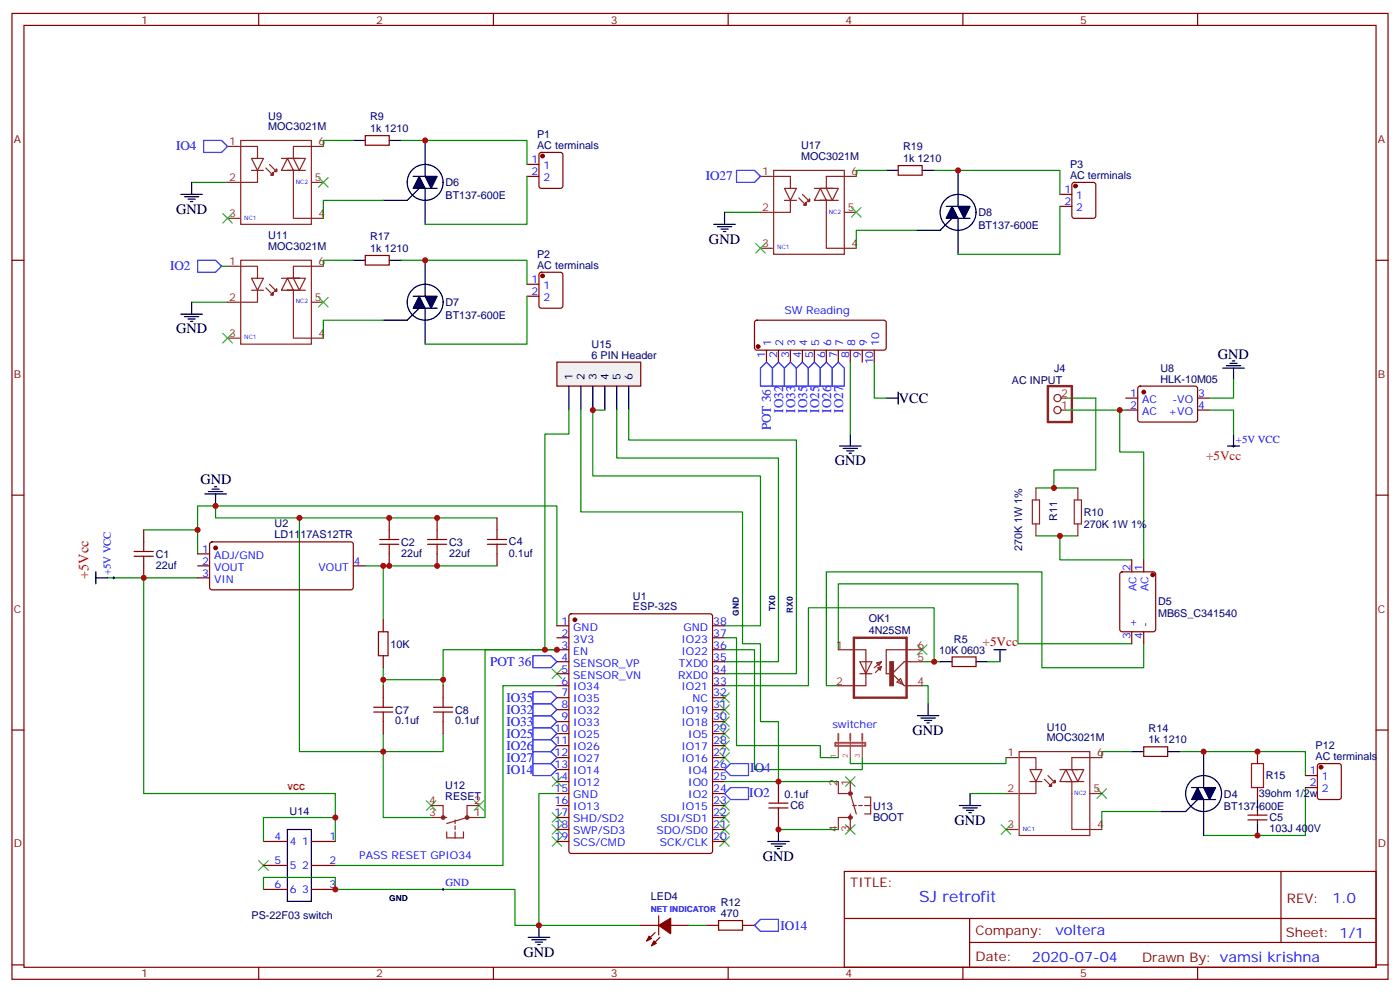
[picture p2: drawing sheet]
<svg xmlns="http://www.w3.org/2000/svg" width="412mm" height="292mm" viewBox="0 0 412 292" stroke-linecap="round" stroke-linejoin="round" font-family="sans-serif">
<g fill="none" stroke="#870000" stroke-width=".35">
<path d="M3.5 4h405.4v284.3h-405.4zM7.1 7.5h398.2v277.3h-398.2zM76.2 4v3.5M145.3 4v3.5M214.5 4v3.5M283.6 4v3.5M352.8 4v3.5M3.5 76.6h3.6M405.3 76.6h3.6M3.5 145.8h3.6M405.3 145.8h3.6M330.1 168.6l.5-.3h9.1l.7 .5v16.5l-.4 .6-9.4 .1-.7-.5-.1-16.4z"/>
<path d="M333.4 164.8v3.5M336.9 164.8v3.5M280.5 193.4h7v2.8h-7zM333.4 186v3.5M336.9 186v3.5M3.5 214.9h3.6M336.9 219.9h7.1v2.8h-7.1zM405.3 214.9h3.6M367.6 240h5.6M370.4 221.3v3.5M370.4 231.8v3.6M370.4 238.9v1.1"/>
<path d="M384.5 228.3h3.6M384.5 231.8h3.6M388.3 225l.5-.2h5.6l.7 .4v9.5l-.5 .6-5.8 .1-.7-.5v-9.4zM248.7 256.5h156.6v28.3h-156.6zM367.6 241.4h5.6M370.4 241.4v1M377.3 256.6v20.8M248.7 270.4h156.5M285.6 277.4h119.6M285.6 270.4v14.1M3.5 284.1h3.6M76.2 284.8v3.5"/>
<path d="M145.3 284.8v3.5M214.5 284.8v3.5M283.6 284.8v3.5M352.8 284.8v3.5M405.3 284.1h3.6"/>
</g>
<g fill="none" stroke="#3c3" stroke-width=".35">
<path d="M162.6 196.9l2.9 2.8M165.5 196.9l-2.9 2.8M270.2 189.9l2.8 2.8M273 189.9l-2.8 2.8M212 204l2.8 2.8M212 207.5l2.8 2.8M212 211l2.8 2.9M212 214.6l2.8 2.8M212 218.1l2.8 2.8M214.8 204l-2.8 2.8M214.8 207.5l-2.8 2.8M214.8 211l-2.8 2.9"/>
<path d="M214.8 214.6l-2.8 2.8M214.8 218.1l-2.8 2.8M125.6 235.7l2.8 2.8M128.4 235.7l-2.8 2.8M139.7 235.7l2.8 2.8M142.5 235.7l-2.8 2.8M162.6 239.3l2.9 2.8M162.6 228.7l2.9 2.8M165.5 239.3l-2.9 2.8M165.5 228.7l-2.9 2.8M212 235.7l2.8 2.8M212 221.6l2.8 2.8"/>
<path d="M212 239.3l2.8 2.8M214.8 235.7l-2.8 2.8M214.8 221.6l-2.8 2.8M214.8 239.3l-2.8 2.8M249.1 228.7l2.8 2.8M251.9 228.7l-2.8 2.8M323.1 232.2l2.9 2.8M326 232.2l-2.9 2.8M76.2 253.4l2.8 2.8M79 253.4l-2.8 2.8M162.6 246.3l2.9 2.8M162.6 242.8l2.9 2.8"/>
<path d="M165.5 246.3l-2.9 2.8M165.5 242.8l-2.9 2.8M212 242.8l2.8 2.8M212 246.3l2.8 2.8M214.8 242.8l-2.8 2.8M214.8 246.3l-2.8 2.8M249.1 242.8l2.8 2.8M251.9 242.8l-2.8 2.8M294.9 242.8l2.8 2.8M297.7 242.8l-2.8 2.8"/>
</g>
<g fill="none" stroke="#000" stroke-width=".35">
<path d="M276.9 194.8h3.6M287.5 194.8h3.5M292.8 191.3h3.5M294.6 191.3v3.5M270.2 210.7h6.4M271.3 211.4h4.2M272.3 212.1h2.2M273 212.8h.8M273.4 207.2v3.5M333.4 221.3h3.5M344 221.3h3.5M352.8 235.4l-3.6 3.5h-7"/>
<path d="M354.5 221.3v10.5h-3.5M358.1 235.4h-3.6v10.6M370.4 235.4v3.5M370.4 242.4v3.6"/>
<circle cx="354.5" cy="233.6" r="5.3"/>
</g>
<g fill="none" stroke="#008700" stroke-width=".35">
<path d="M314 117.2h8.8v21.2h-12.4v5.3M329.8 120.7v12.4h7.1v31.7M58.2 156v7.1M305.2 143.7h12.3M305.2 157.8h12.3M312.2 157.8v7h21.2M271.6 194.8h5.3M275.2 194.8v-15.9h-37.1v23h-24.7M333.4 189.5h-33.5v-17.6h-53v19.4M336.9 189.5v7.1h-30v-28.3h-63.5v33.6h3.5M271.6 201.9h1.8v5.3M333.4 221.3h-8.8v1.7"/>
<path d="M342.2 238.9h-17.6v5.3M347.5 221.3h37v7M384.5 231.8v14.2h-30"/>
</g>
<g fill="none" stroke="#8c2424" stroke-width=".35">
<path d="M304.1 147.2h2.1v7h-2.1zM305.2 143.7v3.5M305.2 154.2v3.6M316.4 147.2h2.2v7h-2.2zM317.5 143.7v3.5M317.5 154.2v3.6M246.9 191.3h8.2v10.6h-8.2M253.3 198.3h3.5M253.3 194.8h3.5l-1.7 3.5zM258.2 195.2l1.4-.4-.7 1.1zM258.6 196.6l1-.4-.3 1.1zM259.6 196.2l-1.7 1.8"/>
<path d="M259.6 194.8l-2.1 1.8M265.3 199.7l.7 1.8-1.8-.7zM271.6 191.3h-10.5v7h1.4M271.6 194.8h-5.3l-3.5 3.5 3.5 3.6h5.3M296.3 223h3.6M296.3 233.6h3.6M300.2 221.3h20.8v24.7h-20.8zM300.2 223h5v3.6h-1.8l1.8 3.5 1.7-3.5h-1.7M303.4 230.1h3.5M305.2 230.1v3.5h-5M307.6 229.4l2.1 2.1v-.7v.7h-.7l.7-.7M308.7 228.3l2.1 2.1v-.7v.7h-.7l.7-.7"/>
<path d="M314 226.6h3.5h-1.8l1.8 3.5 1.8-3.5h-1.8M314 230.1h-1.8l1.8-3.5 1.7 3.5h-1.7h3.5M319.3 230.1h-3.6v14.1h8.9M321 233.6h3.6M324.6 223h-8.9v3.6h-3.5M296.3 244.2h3.6"/>
</g>
<g fill="#870000" stroke="#870000" stroke-width=".35">
<circle cx="339.5" cy="169.2" r=".53"/>
<circle cx="389.1" cy="225.8" r=".53"/>
</g>
<path d="M251.5 187.7h15.6v17.7h-15.6z" fill="none" stroke="#8c2424" stroke-width=".71"/>
<path d="M262.1 194.8h1.1v7.1h-1.1z" fill="#8c2424" stroke="#8c2424" stroke-width=".35"/>
<path d="M354.5 231.8h3.6l-1.8 3.6zM352.8 231.8l1.7 3.6h-3.5z" fill="#000" stroke="#000" stroke-width=".35"/>
<path d="M368.7 224.8h3.5v7h-3.5z" fill="none" stroke="#a10000" stroke-width=".35"/>
<path d="M164 106.6h24.7v7.1h-24.7z" fill="#f0f0f0" stroke="#870000" stroke-width=".35"/>
<g fill="none" stroke="#000" stroke-width=".35">
<path d="M53.3 57.2h6.3M54.3 57.9h4.3M55.4 58.6h2.1M56.1 59.3h.7M56.4 53.7v3.5M104.1 41.3h3.5M114.7 41.3h3.5M123.5 55.5l-3.6 3.5h-7M125.2 41.3v10.6h-3.5M128.8 55.5h-3.6v10.5M261.1 50.2h3.5M271.6 50.2h3.6"/>
<path d="M282.2 50.2v10.5h-3.5M104.1 76.6h3.5M114.7 76.6h3.5M125.2 76.6v10.6h-3.5M210.3 66h6.3M211.3 66.7h4.2M212.4 67.5h2.1M213.1 68.2h.7M213.4 62.5v3.5M280.5 64.3l-3.6 3.5h-7M285.8 64.3h-3.6v10.6M53.3 92.5h6.3"/>
<path d="M54.3 93.2h4.3M55.4 93.9h2.1M56.1 94.6h.7M56.4 89v3.5M123.5 90.7l-3.6 3.6h-7M128.8 90.7h-3.6v10.6M167.6 113.7v7M171.1 113.7v7M174.6 113.7v7M178.2 113.7v7M181.7 113.7v7M185.2 113.7v7"/>
<path d="M261.1 117.2h3.5M264.6 115.4v3.6M360.2 108.4h6.3M361.2 107.7h4.3M362.3 107h2.1M363 106.3h.7M363.4 108.4v3.5M247.3 131.3h6.3M248.4 132h4.2M249.4 132.7h2.1M250.1 133.4h.7M250.5 127.8v3.5"/>
<path d="M361.6 131.3h3.5M363.4 127.8v3.5M60.3 145.4h6.4M61.4 144.7h4.2M62.4 144h2.2M63.1 143.3h.8M63.5 145.4v3.5M28.2 170.1h3.5M28.2 168.3v3.6M282.6 237.1h6.3M283.6 237.8h4.3M284.7 238.5h2.1"/>
<path d="M285.4 239.3h.7M285.8 233.6v3.5M84.7 244.2h7v21.2h-7zM226.1 247.7h6.4M227.2 248.4h4.2M228.2 249.1h2.2M229 249.8h.7M229.3 244.2v3.5M155.6 275.9h6.3M156.6 276.6h4.3M157.7 277.4h2.1M158.4 278.1h.7"/>
<path d="M158.7 272.4v3.5"/>
<circle cx="125.2" cy="53.7" r="5.3"/>
<circle cx="282.2" cy="62.5" r="5.3"/>
<circle cx="125.2" cy="89" r="5.3"/>
</g>
<g fill="none" stroke="#008700" stroke-width=".35">
<path d="M56.4 53.7h10.6M104.1 41.3h-8.9v1.8M112.9 59h-17.7v5.3M118.2 41.3h37v7.1M155.2 51.9v14.1h-30M261.1 50.2h-8.9v1.7M275.2 50.2h37v7M65.3 78.4h1.7M104.1 76.6h-8.9v1.8M118.2 76.6h37v7.1M213.4 62.5h10.6M269.9 67.8h-17.7v5.3"/>
<path d="M312.2 60.7v14.2h-30M56.4 89h10.6M112.9 94.3h-17.7v5.3M155.2 87.2v14.1h-30M250.5 106.6v21.2M257.5 106.6v10.6h3.6M363.4 111.9v5.3h-7.1M167.6 120.7v7.1h-7.1v63.5M171.1 120.7v30h47.6v38.8h5.3v22.9h5.3v17.7M178.2 120.7h-3.6v19.4h49.4v44.1h-10.6M181.7 120.7v14.1h47.6v60h-15.9M185.2 120.7v8.8h49.4v68.8h-21.2"/>
<path d="M314 120.7h17.6M356.3 120.7h7.1v7.1M42.3 156h15.9v-7.1h105.8v35.3M63.5 148.9v3.6h82.9M88.2 152.5v68.8h42.3v-5.3M31.7 170.1h26.5M42.3 170.1v63.5h56.5v14.1M107.6 166.6h38.8M112.9 166.6v15.9M112.9 196.6v5.3M213.4 187.7h3.6v31.8h24.7v3.5h5.2M213.4 191.3h8.8v35.3h31.8v-3.6"/>
<path d="M291 194.8h3.6M112.9 216v24.7h14.1M112.9 200.1h17.6M130.5 201.9v-10.6h33.5h-21.1v49.4h-1.8M164 201.9h-15.8v52.9h-49.4M164 233.6h-5.3v38.8M213.4 230.1h33.5M250.5 223v1.8h45.8v-1.8M285.8 233.6h10.5M98.8 240.7h-21.2v7M229.3 244.2h17.6M77.6 261.8v-3.5h21.2v3.5h52.9v10.6h37"/>
<path d="M202.8 272.4h5.3"/>
</g>
<g fill="none" stroke="#870000" stroke-width=".35">
<path d="M107.6 39.9h7.1v2.9h-7.1zM155.2 48.4h3.5M155.2 51.9h3.5M159 45.1l.5-.2h5.6l.7 .4v9.5l-.5 .6-5.8 .1-.7-.5-.1-9.4zM264.6 48.8h7v2.8h-7zM312.2 57.2h3.5M316 53.9l.4-.2h5.7l.6 .4 .1 9.5-.5 .6-5.9 .1-.6-.5-.1-9.4zM107.6 75.2h7.1v2.8h-7.1zM312.2 60.7h3.5M155.2 83.7h3.5M155.2 87.2h3.5M159 80.4l.5-.2h5.6l.7 .4v9.4l-.5 .7h-5.8l-.7-.4-.1-9.4z"/>
<path d="M222.5 94.5l.5-.2h37.6l.5 .7v7.4l-.3 .5-.5 .2h-37.3l-.5-.3-.3-.4v-7.4zM225.8 103.1v3.5M229.3 103.1v3.5M232.8 103.1v3.5M236.4 103.1v3.5M239.9 103.1v3.5M243.4 103.1v3.5M246.9 103.1v3.5M250.5 103.1v3.5M254 103.1v3.5M257.5 103.1v3.5M331.6 117.2h3.5"/>
<path d="M335.4 113.9l.4-.2h16.5l.5 .7-.1 9.4-.6 .4h-16.5l-.5-.7v-9.1zM352.8 117.2h3.5M331.6 120.7h3.5M352.8 120.7h3.5M42.3 156v6.3M62 159.7l.4-.2 41.2 .1 .5 .6-.1 13-.6 .4h-41.2l-.5-.7v-12.7zM111.8 158.8h5.7M114.7 152.5v6.3M125.9 158.8h5.7M128.8 152.5v6.3M143.6 158.8h5.6M146.4 152.5v6.3"/>
<path d="M39.5 163.8h5.7M39.5 162.3h5.7M42.3 163.8v6.3M58.2 163.1h3.5M58.2 166.6h3.5M58.2 170.1h3.5M104.1 166.6h3.5M111.8 160.2h5.7M114.7 160.2v6.4M125.9 160.2h5.7M128.8 160.2v6.4M143.6 160.2h5.6"/>
<path d="M146.4 160.2v6.4M111.5 186h2.8v7h-2.8zM112.9 182.5v3.5M112.9 193v3.6M164 184.2h3.6M164 187.7h3.6M164 191.3h3.6M164 194.8h3.6M164 198.3h3.6M167.8 180.9l.5-.2h40.9l.6 .4 .1 69.4-.5 .7h-41.1l-.7-.4v-69.4zM209.9 184.2h3.5M209.9 187.7h3.5"/>
<path d="M209.9 191.3h3.5M209.9 194.8h3.5M209.9 198.3h3.5M110.1 208.2h5.6M110.1 209.6h5.6M112.9 201.9v6.3M112.9 209.6v6.4M127.7 208.2h5.6M127.7 209.6h5.6M130.5 201.9v6.3M130.5 209.6v6.4M164 201.9h3.6"/>
<path d="M164 205.4h3.6M164 208.9h3.6M164 212.4h3.6M164 216h3.6M164 219.5h3.6M209.9 201.9h3.5M209.9 205.4h3.5M209.9 208.9h3.5M209.9 212.4h3.5M209.9 216h3.5M209.9 219.5h3.5M164 223h3.6"/>
<path d="M164 226.6h3.6M164 230.1h3.6M164 233.6h3.6M164 237.1h3.6M209.9 223h3.5M209.9 226.6h3.5M209.9 230.1h3.5M209.9 233.6h3.5M209.9 237.1h3.5M226.5 236.4h5.6M226.5 237.8h5.6M229.3 230.1v6.3"/>
<path d="M229.3 237.8v6.4M77.6 247.7h7.1M77.6 254.8h7.1M91.7 247.7h7.1M91.7 254.8h7.1M164 247.7h3.6M164 240.7h3.6M164 244.2h3.6M209.9 247.7h3.5M209.9 240.7h3.5M209.9 244.2h3.5M77.6 261.8h7.1"/>
<path d="M91.7 261.8h7.1M188.7 272.4h5.3M193 274.5l-2.5 2.5M194 269.6v5.6M194.4 275.9l-2.5 2.5M197.6 272.4h5.2M208.1 272.4h3.6M211.7 271h7v2.8h-7zM218.7 272.4h3.5"/>
</g>
<g fill="none" stroke="#8c2424" stroke-width=".35">
<path d="M67 43.1h3.6M67 53.7h3.6M70.9 41.3h20.8v24.7h-20.8zM70.9 43.1h4.9v3.5h-1.7l1.7 3.6 1.8-3.6h-1.8M74.1 50.2h3.5M75.8 50.2v3.5h-4.9M78.3 49.5l2.1 2.1v-.7v.7h-.7l.7-.7M79.4 48.4l2.1 2.1v-.7v.7h-.7l.7-.7M84.7 46.6h3.5h-1.8l1.8 3.6 1.8-3.6h-1.8M84.7 50.2h-1.8l1.8-3.6 1.7 3.6h-1.7h3.5M90 50.2h-3.6v14.1h8.8M91.7 53.7h3.5"/>
<path d="M95.2 43.1h-8.8v3.5h-3.5M224 51.9h3.5M227.9 50.2h20.8v24.7h-20.8zM227.9 51.9h4.9v3.6h-1.7l1.7 3.5 1.8-3.5h-1.8M231.1 59h3.5M232.8 59v3.5h-4.9M235.3 58.3l2.1 2.1v-.7v.7h-.7l.7-.7M236.4 57.2l2.1 2.1v-.7v.7h-.7l.7-.7M241.7 55.5h3.5h-1.8l1.8 3.5 1.7-3.5h-1.7M241.7 59h-1.8l1.8-3.5 1.7 3.5h-1.7h3.5M246.9 59h-3.5v14.1h8.8M252.2 51.9h-8.8v3.6h-3.5"/>
<path d="M67 64.3h3.6M67 78.4h3.6M70.9 76.6h20.8v24.7h-20.8zM70.9 78.4h4.9v3.5h-1.7l1.7 3.5 1.8-3.5h-1.8M95.2 78.4h-8.8v3.5h-3.5M224 73.1h3.5M224 62.5h3.5M248.7 62.5h3.5M67 99.6h3.6M67 89h3.6M74.1 85.4h3.5M75.8 85.4v3.6h-4.9"/>
<path d="M78.3 84.7l2.1 2.2v-.8v.8h-.7l.7-.8M79.4 83.7l2.1 2.1v-.7v.7h-.7l.7-.7M84.7 81.9h3.5h-1.8l1.8 3.5 1.8-3.5h-1.8M84.7 85.4h-1.8l1.8-3.5 1.7 3.5h-1.7h3.5M90 85.4h-3.6v14.2h8.8M91.7 89h3.5M312.6 117.2h1.4M312.6 120.7h1.4M127 237.1h3.5v3.6M141.1 237.1h-3.5v3.6M246.9 230.1v3.5h3.6M250.5 230.1v3.5"/>
<path d="M250.5 239.6v4.6M250.5 233.6l1.7 6M251.2 237.1h1M252.9 237.1h1.1M254.7 234.7h1.8v4.9h-1.8M254.7 237.1h1.8M127 240.7h4.6M131.6 244.9v1.8h4.9v-1.8M134.1 241.4v1M134.1 243.1v1.1M134.1 244.9v1.8M137.6 240.7h3.5"/>
<path d="M137.6 240.7l-6 1.7M250.5 240.7h-3.6v3.5"/>
<circle cx="311.5" cy="117.2" r="1.06"/>
<circle cx="311.5" cy="120.7" r="1.06"/>
</g>
<g fill="none" stroke="#8c2424" stroke-width=".71">
<path d="M308.7 113.7h7v10.5h-7z"/>
<circle cx="250.5" cy="233.6" r=".35"/>
<circle cx="130.5" cy="240.7" r=".35"/>
<circle cx="137.6" cy="240.7" r=".35"/>
<circle cx="250.5" cy="240.7" r=".35"/>
</g>
<g fill="#870000" stroke="#870000" stroke-width=".35">
<path d="M191.2 275.6l.7 .7-1.4 .7z"/>
<path d="M192.6 277l.7 .7-1.4 .7z"/>
<path d="M194 272.4l3.6-2.1v4.6z"/>
<circle cx="63.5" cy="161.3" r=".53"/>
<circle cx="169.3" cy="182.5" r=".53"/>
<circle cx="336.9" cy="115.4" r=".53"/>
<circle cx="159.8" cy="45.9" r=".53"/>
<circle cx="159.8" cy="81.2" r=".53"/>
<circle cx="316.8" cy="54.8" r=".53"/>
<circle cx="223.3" cy="102" r=".53"/>
</g>
<path d="M246.9 217.8v5.2M250.5 217.8v5.2M254 217.8v5.2" fill="none" stroke="#a64a4a" stroke-width=".35"/>
<path d="M246.1 218.7h8.8v.9h-8.8zM246.9 216v1.8M250.5 216v1.8M254 216v1.8" fill="none" stroke="#a64a4a" stroke-width=".56"/>
<path d="M125.2 51.9h3.6l-1.8 3.6zM123.5 51.9l1.7 3.6h-3.5zM282.2 60.7h3.6l-1.8 3.6zM280.5 60.7l1.7 3.6h-3.5zM125.2 87.2h3.6l-1.8 3.5zM123.5 87.2l1.7 3.5h-3.5z" fill="#000" stroke="#000" stroke-width=".35"/>
<path d="M93.8 52.3l2.9 2.8M96.7 52.3l-2.9 2.8M65.6 62.9l2.8 2.8M68.4 62.9l-2.8 2.8M222.6 71.7l2.8 2.8M225.4 71.7l-2.8 2.8M250.8 61.1l2.8 2.8M253.6 61.1l-2.8 2.8M65.6 98.1l2.8 2.9M68.4 98.1l-2.8 2.9M93.8 87.6l2.9 2.8M96.7 87.6l-2.9 2.8" fill="none" stroke="#3c3" stroke-width=".35"/>
<g fill="none" stroke="#00f" stroke-width=".35">
<path d="M60 41.3h5.3l1.7 1.8-1.7 1.8h-5.3zM217 50.2h5.2l1.8 1.7-1.8 1.8h-5.2zM58.2 76.6h5.3l1.8 1.8-1.8 1.8h-5.3zM225.8 106.6l1.7 1.8v5.3h-3.5v-5.3zM229.3 106.6l1.8 1.8v5.3h-3.6v-5.3zM232.8 106.6l1.8 1.8v5.3h-3.5v-5.3zM236.4 106.6l1.7 1.8v5.3h-3.5v-5.3zM239.9 106.6l1.8 1.8v5.3h-3.6v-5.3zM243.4 106.6l1.8 1.8v5.3h-3.5v-5.3zM246.9 106.6l1.8 1.8v5.3h-3.5v-5.3zM157 193h5.3l1.7 1.8-1.7 1.8h-5.3zM157 207.2h5.3l1.7 1.7-1.7 1.8h-5.3z"/>
<path d="M157 210.7h5.3l1.7 1.7-1.7 1.8h-5.3zM157 203.6h5.3l1.7 1.8-1.7 1.8h-5.3zM157 214.2h5.3l1.7 1.8-1.7 1.7h-5.3zM157 217.7h5.3l1.7 1.8-1.7 1.8h-5.3zM157 224.8h5.3l1.7 1.8-1.7 1.7h-5.3zM157 221.3h5.3l1.7 1.7-1.7 1.8h-5.3zM213.4 226.6l1.8-1.8h5.3v3.5h-5.3zM213.4 233.6l1.8-1.8h5.3v3.6h-5.3zM224 270.7h5.3v3.5h-5.3l-1.8-1.8z"/>
</g>
<path d="M363 131.3h.7M363.4 131v.7M33.2 170.1h.7M33.5 169.8v.7M130.2 261.8h.7M130.5 261.5v.7" fill="none" stroke="#000" stroke-width=".29"/>
<g fill="#c00">
<circle cx="275.2" cy="194.8" r=".88"/>
<circle cx="329.8" cy="120.7" r=".88"/>
<circle cx="310.4" cy="143.7" r=".88"/>
<circle cx="312.2" cy="157.8" r=".88"/>
<circle cx="370.4" cy="221.3" r=".88"/>
<circle cx="354.5" cy="221.3" r=".88"/>
<circle cx="370.4" cy="246" r=".88"/>
<circle cx="98.8" cy="240.7" r=".88"/>
<circle cx="58.2" cy="156" r=".88"/>
<circle cx="130.5" cy="200.1" r=".88"/>
<circle cx="112.9" cy="200.1" r=".88"/>
<circle cx="88.2" cy="152.5" r=".88"/>
<circle cx="63.5" cy="148.9" r=".88"/>
<circle cx="114.7" cy="152.5" r=".88"/>
<circle cx="128.8" cy="152.5" r=".88"/>
<circle cx="112.9" cy="221.3" r=".88"/>
<circle cx="164" cy="191.3" r=".88"/>
<circle cx="229.3" cy="230.1" r=".88"/>
<circle cx="160.5" cy="191.3" r=".88"/>
<circle cx="98.8" cy="261.8" r=".88"/>
<circle cx="125.2" cy="41.3" r=".88"/>
<circle cx="125.2" cy="76.6" r=".88"/>
<circle cx="282.2" cy="50.2" r=".88"/>
<circle cx="229.3" cy="244.2" r=".88"/>
<circle cx="158.8" cy="272.4" r=".88"/>
<circle cx="174.6" cy="120.7" r=".88"/>
<circle cx="42.3" cy="170.1" r=".88"/>
<circle cx="112.9" cy="166.6" r=".88"/>
<circle cx="128.8" cy="166.6" r=".88"/>
<circle cx="114.7" cy="166.6" r=".88"/>
</g>
<text font-size="4.6" fill="#00f" x="270.8" y="265.6">SJ retrofit</text>
<g font-size="4.2">
<text x="51.9" y="62.9">GND</text>
<text x="208.8" y="71.7">GND</text>
<text x="51.9" y="98.1">GND</text>
<text x="358.8" y="105.6">GND</text>
<text x="264.8" y="118.5">VCC</text>
<text x="245.9" y="136.9">GND</text>
<text x="59" y="142.6">GND</text>
<text x="268.8" y="216.3">GND</text>
<text x="281.2" y="242.8">GND</text>
<text x="224.7" y="253.4">GND</text>
<text x="154.2" y="281.6">GND</text>
</g>
<text font-size="4.2" fill="#f00" x="26.1" y="170.5" transform="rotate(-90 26.1 170.5)">+5Vcc</text>
<g font-size="4.2" fill="#00f">
<text x="392.5" y="265.8">1.0</text>
<text x="310.9" y="275.4">voltera</text>
<text x="304" y="283.2">2020-07-04</text>
</g>
<g font-size="3.9" fill="#00f">
<text x="51.9" y="44.3">IO4</text>
<text x="207.9" y="53.1">IO27</text>
<text x="50.1" y="79.5">IO2</text>
<text x="230.7" y="121.5" transform="rotate(-90 230.7 121.5)">IO32</text>
<text x="234.2" y="121.5" transform="rotate(-90 234.2 121.5)">IO33</text>
<text x="237.8" y="121.5" transform="rotate(-90 237.8 121.5)">IO35</text>
<text x="241.3" y="121.5" transform="rotate(-90 241.3 121.5)">IO25</text>
<text x="244.8" y="121.5" transform="rotate(-90 244.8 121.5)">IO26</text>
<text x="248.3" y="121.5" transform="rotate(-90 248.3 121.5)">IO27</text>
<text x="227" y="126.7" transform="rotate(-90 227 126.7)">POT 36</text>
<text x="144.4" y="196">POT 36</text>
<text x="149.2" y="206.8">IO35</text>
<text x="149.2" y="210.3">IO32</text>
<text x="149.2" y="213.8">IO33</text>
<text x="149.2" y="217.4">IO25</text>
<text x="149.2" y="220.9">IO26</text>
<text x="149.2" y="227.9">IO14</text>
<text x="149.2" y="224.4">IO27</text>
<text x="221" y="227.2">IO4</text>
<text x="220.7" y="234.5">IO2</text>
<text x="229.9" y="273.7">IO14</text>
</g>
<g font-size="3.9" fill="#f00">
<text x="355.3" y="135.3">+5Vcc</text>
<text x="289.5" y="190">+5Vcc</text>
</g>
<g font-size="3.9" fill="#800">
<text x="250.5" y="261.1">TITLE:</text>
<text x="379.1" y="265.8">REV:</text>
<text x="287.4" y="275.3">Company:</text>
<text x="378.7" y="275.9">Sheet: 1/1</text>
<text x="287.4" y="283">Date:</text>
<text x="336.4" y="283.1">Drawn By: vamsi krishna</text>
</g>
<g font-size="3.2" fill="#800">
<text x="41.6" y="6.9">1</text>
<text x="110.8" y="6.9">2</text>
<text x="179.9" y="6.9">3</text>
<text x="249.1" y="6.9">4</text>
<text x="318.2" y="6.9">5</text>
<text x="4.1" y="42.1">A</text>
<text x="405.9" y="42.1">A</text>
<text x="4.1" y="111.2">B</text>
<text x="405.9" y="111.2">B</text>
<text x="4.1" y="180.3">C</text>
<text x="405.9" y="180.3">C</text>
<text x="4.1" y="249.5">D</text>
<text x="405.9" y="249.5">D</text>
<text x="41.6" y="287.8">1</text>
<text x="110.8" y="287.8">2</text>
<text x="179.9" y="287.8">3</text>
<text x="249.1" y="287.8">4</text>
<text x="318.2" y="287.8">5</text>
</g>
<g font-size="3.2" fill="#000080">
<text x="79" y="35.2">U9</text>
<text x="109" y="35.4">R9</text>
<text x="79" y="38.4">MOC3021M</text>
<text x="109" y="38.9">1k 1210</text>
<text x="158.2" y="40.6">P1</text>
<text x="158.2" y="43.8">AC terminals</text>
<text x="236" y="47.2">MOC3021M</text>
<text x="236" y="44">U17</text>
<text x="266" y="47.7">1k 1210</text>
<text x="266" y="44.3">R19</text>
<text x="315.2" y="52.6">AC terminals</text>
<text x="315.2" y="49.4">P3</text>
<text x="131.2" y="58.5">BT137-600E</text>
<text x="131.2" y="54.9">D6</text>
<text x="288.2" y="63.7">D8</text>
<text x="79" y="70.5">U11</text>
<text x="109" y="70.7">R17</text>
<text x="288.2" y="67.4">BT137-600E</text>
<text x="79" y="73.6">MOC3021M</text>
<text x="109" y="74.2">1k 1210</text>
<text x="158.2" y="75.9">P2</text>
<text x="158.2" y="79.1">AC terminals</text>
<text x="131.2" y="93.8">BT137-600E</text>
<text x="131.2" y="90.2">D7</text>
<text x="174.3" y="105.6">6 PIN Header</text>
<text x="174.3" y="102.4">U15</text>
<text x="298.1" y="113.1">AC INPUT</text>
<text x="310.5" y="109.4">J4</text>
<text x="341.8" y="112.6">HLK-10M05</text>
<text x="341.8" y="109.4">U8</text>
<text x="80.9" y="155.2">U2</text>
<text x="311.4" y="153.4" transform="rotate(-90 311.4 153.4)">R11</text>
<text x="319.3" y="155.3">270K 1W 1%</text>
<text x="319.3" y="151.8">R10</text>
<text x="80.9" y="158.5">LD1117AS12TR</text>
<text x="118.2" y="160.8">C2</text>
<text x="132.3" y="160.8">C3</text>
<text x="149.9" y="160.6">C4</text>
<text x="45.9" y="167.5">22uf</text>
<text x="45.9" y="164.3">C1</text>
<text x="118.2" y="164">22uf</text>
<text x="132.3" y="164">22uf</text>
<text x="149.9" y="164.1">0.1uf</text>
<text x="301.1" y="162.2" transform="rotate(-90 301.1 162.2)">270K 1W 1%</text>
<text x="186.5" y="179.6">ESP-32S</text>
<text x="186.5" y="176.5">U1</text>
<text x="341.1" y="178.2">D5</text>
<text x="255.9" y="183.2">OK1</text>
<text x="341.1" y="181.8">MB6S_C341540</text>
<text x="115" y="190.7">10K</text>
<text x="255.9" y="186.5">4N25SM</text>
<text x="281" y="189.2">R5</text>
<text x="276.6" y="192.4">10K 0603</text>
<text x="116.4" y="213">0.1uf</text>
<text x="116.4" y="210.1">C7</text>
<text x="134.1" y="213.2">0.1uf</text>
<text x="134.1" y="210.1">C8</text>
<text x="308.3" y="215.1">U10</text>
<text x="338.3" y="215.4">R14</text>
<text x="308.3" y="218.3">MOC3021M</text>
<text x="338.3" y="218.8">1k 1210</text>
<text x="387.5" y="220.5">P12</text>
<text x="387.5" y="223.7">AC terminals</text>
<text x="131.2" y="232.2">U12</text>
<text x="372.9" y="229.4">R15</text>
<text x="85.3" y="239.9">U14</text>
<text x="131.2" y="235.4">RESET</text>
<text x="231.1" y="234.9">0.1uf</text>
<text x="232.8" y="238.3">C6</text>
<text x="257.2" y="238.4">U13</text>
<text x="360.5" y="238.5">BT137-600E</text>
<text x="360.5" y="234.8">D4</text>
<text x="370.8" y="234.7">39ohm 1/2w</text>
<text x="257.2" y="241.5">BOOT</text>
<text x="373.9" y="245.1">103J 400V</text>
<text x="373.9" y="241.8">C5</text>
<text x="191.7" y="265">LED4</text>
<text x="212.3" y="269.9">470</text>
<text x="212.3" y="266.7">R12</text>
<text x="74.1" y="270.4">PS-22F03 switch</text>
</g>
<g font-size="3.2" fill="#8d2323">
<text x="67.5" y="42.8">1</text>
<text x="93.8" y="42.8">6</text>
<text x="67.5" y="53.3">2</text>
<text x="92.8" y="53.3">5</text>
<text x="224.5" y="51.6">1</text>
<text x="250.8" y="51.6">6</text>
<text x="67.5" y="63.9">3</text>
<text x="93.8" y="63.9">4</text>
<text x="224.5" y="62.2">2</text>
<text x="249.8" y="62.2">5</text>
<text x="224.5" y="72.7">3</text>
<text x="250.8" y="72.7">4</text>
<text x="67.5" y="78">1</text>
<text x="93.8" y="78">6</text>
<text x="67.5" y="88.6">2</text>
<text x="92.8" y="88.6">5</text>
<text x="67.5" y="99.2">3</text>
<text x="93.8" y="99.2">4</text>
<text x="312.6" y="116.8">2</text>
<text x="312.6" y="120.4">1</text>
<text x="246.3" y="190.9">1</text>
<text x="270.2" y="190.9">6</text>
<text x="270.2" y="194.5">5</text>
<text x="246.3" y="201.5">2</text>
<text x="270.2" y="201.5">4</text>
<text x="296.8" y="222.7">1</text>
<text x="323.1" y="222.7">6</text>
<text x="246.6" y="231.5" transform="rotate(-90 246.6 231.5)">2</text>
<text x="250.1" y="231.5" transform="rotate(-90 250.1 231.5)">1</text>
<text x="296.8" y="233.3">2</text>
<text x="322.1" y="233.3">5</text>
<text x="126.4" y="236.8">4</text>
<text x="139.7" y="236.8">2</text>
<text x="126.4" y="240.3">3</text>
<text x="139.7" y="240.3">1</text>
<text x="246.6" y="244.8" transform="rotate(-90 246.6 244.8)">4</text>
<text x="250.1" y="244.8" transform="rotate(-90 250.1 244.8)">3</text>
<text x="296.8" y="243.8">3</text>
<text x="323.1" y="243.8">4</text>
</g>
<g font-size="3.2" fill="#00f">
<text x="156.6" y="48">1</text>
<text x="156.6" y="51.6">2</text>
<text x="160.1" y="49.8">1</text>
<text x="160.1" y="53.3">2</text>
<text x="313.5" y="56.9">1</text>
<text x="317" y="58.6">1</text>
<text x="313.5" y="60.4">2</text>
<text x="317" y="62.2">2</text>
<text x="156.6" y="83.3">1</text>
<text x="156.6" y="86.9">2</text>
<text x="160.1" y="85.1">1</text>
<text x="160.1" y="88.6">2</text>
<text x="231.1" y="92.5">SW Reading</text>
<text x="227.2" y="101.8" transform="rotate(-90 227.2 101.8)">1</text>
<text x="230.7" y="101.8" transform="rotate(-90 230.7 101.8)">2</text>
<text x="234.2" y="101.8" transform="rotate(-90 234.2 101.8)">3</text>
<text x="237.8" y="101.8" transform="rotate(-90 237.8 101.8)">4</text>
<text x="241.3" y="101.8" transform="rotate(-90 241.3 101.8)">5</text>
<text x="244.8" y="101.8" transform="rotate(-90 244.8 101.8)">6</text>
<text x="248.4" y="101.8" transform="rotate(-90 248.4 101.8)">7</text>
<text x="251.9" y="101.8" transform="rotate(-90 251.9 101.8)">8</text>
<text x="255.4" y="101.8" transform="rotate(-90 255.4 101.8)">9</text>
<text x="258.9" y="101.8" transform="rotate(-90 258.9 101.8)">10</text>
<text x="225.4" y="105.3" transform="rotate(-90 225.4 105.3)">1</text>
<text x="229" y="105.3" transform="rotate(-90 229 105.3)">2</text>
<text x="232.5" y="105.3" transform="rotate(-90 232.5 105.3)">3</text>
<text x="236" y="105.3" transform="rotate(-90 236 105.3)">4</text>
<text x="239.5" y="105.3" transform="rotate(-90 239.5 105.3)">5</text>
<text x="243.1" y="105.3" transform="rotate(-90 243.1 105.3)">6</text>
<text x="246.6" y="105.3" transform="rotate(-90 246.6 105.3)">7</text>
<text x="250.1" y="105.3" transform="rotate(-90 250.1 105.3)">8</text>
<text x="253.6" y="105.3" transform="rotate(-90 253.6 105.3)">9</text>
<text x="257.2" y="107.3" transform="rotate(-90 257.2 107.3)">10</text>
<text x="332.9" y="116.8">1</text>
<text x="336.4" y="118.6">AC</text>
<text x="345.4" y="118.6">-VO</text>
<text x="353" y="116.8">3</text>
<text x="332.9" y="120.4">2</text>
<text x="336.4" y="122.1">AC</text>
<text x="344.2" y="122.1">+VO</text>
<text x="353" y="120.4">4</text>
<text x="364.1" y="130.4">+5V VCC</text>
<text x="59.5" y="162.7">1</text>
<text x="59.5" y="166.2">2</text>
<text x="63" y="164.5">ADJ/GND</text>
<text x="63" y="168">VOUT</text>
<text x="93.8" y="168">VOUT</text>
<text x="104.2" y="166.2">4</text>
<text x="32.6" y="169.4" transform="rotate(-90 32.6 169.4)">+5V VCC</text>
<text x="59.5" y="169.8">3</text>
<text x="63" y="171.5">VIN</text>
<text x="333" y="168.2" transform="rotate(-90 333 168.2)">2</text>
<text x="336.5" y="168.2" transform="rotate(-90 336.5 168.2)">1</text>
<text x="334.8" y="174" transform="rotate(-90 334.8 174)">AC</text>
<text x="338.3" y="174" transform="rotate(-90 338.3 174)">AC</text>
<text x="165.4" y="183.9">1</text>
<text x="168.9" y="185.6">GND</text>
<text x="201.3" y="185.6">GND</text>
<text x="210.1" y="183.9">38</text>
<text x="334.8" y="184.7" transform="rotate(-90 334.8 184.7)">+</text>
<text x="338.3" y="184.7" transform="rotate(-90 338.3 184.7)">-</text>
<text x="165.4" y="187.4">2</text>
<text x="165.4" y="190.9">3</text>
<text x="168.9" y="189.2">3V3</text>
<text x="200.7" y="189.2">IO23</text>
<text x="210.1" y="190.9">36</text>
<text x="210.1" y="187.4">37</text>
<text x="333" y="188.2" transform="rotate(-90 333 188.2)">3</text>
<text x="336.5" y="188.2" transform="rotate(-90 336.5 188.2)">4</text>
<text x="165.4" y="194.5">4</text>
<text x="165.4" y="198">5</text>
<text x="168.9" y="192.7">EN</text>
<text x="168.9" y="196.2">SENSOR_VP</text>
<text x="200" y="196.2">TXD0</text>
<text x="200.7" y="192.7">IO22</text>
<text x="210.1" y="198">34</text>
<text x="210.1" y="194.5">35</text>
<text x="165.4" y="201.5">6</text>
<text x="168.9" y="199.7">SENSOR_VN</text>
<text x="168.9" y="203.3">IO34</text>
<text x="199.8" y="199.7">RXD0</text>
<text x="200.7" y="203.3">IO21</text>
<text x="210.1" y="201.5">33</text>
<text x="165.4" y="205">7</text>
<text x="165.4" y="208.6">8</text>
<text x="168.9" y="206.8">IO35</text>
<text x="204" y="206.8">NC</text>
<text x="210.1" y="208.6">31</text>
<text x="210.1" y="205">32</text>
<text x="163.4" y="215.6">10</text>
<text x="165.4" y="212.1">9</text>
<text x="168.9" y="210.3">IO32</text>
<text x="168.9" y="213.9">IO33</text>
<text x="200.7" y="213.9">IO18</text>
<text x="200.7" y="210.3">IO19</text>
<text x="210.1" y="215.6">29</text>
<text x="210.1" y="212.1">30</text>
<text x="245.2" y="214.2">switcher</text>
<text x="163.4" y="219.1">11</text>
<text x="168.9" y="217.4">IO25</text>
<text x="168.9" y="220.9">IO26</text>
<text x="200.7" y="220.9">IO17</text>
<text x="202.7" y="217.4">IO5</text>
<text x="210.1" y="219.1">28</text>
<text x="163.4" y="222.7">12</text>
<text x="163.4" y="226.2">13</text>
<text x="168.9" y="224.4">IO27</text>
<text x="168.9" y="228">IO14</text>
<text x="200.7" y="224.4">IO16</text>
<text x="202.7" y="228">IO4</text>
<text x="210.1" y="226.2">26</text>
<text x="210.1" y="222.7">27</text>
<text x="385.9" y="228">1</text>
<text x="163.4" y="229.7">14</text>
<text x="163.4" y="233.3">15</text>
<text x="168.9" y="231.5">IO12</text>
<text x="202.7" y="231.5">IO0</text>
<text x="210.1" y="233.3">24</text>
<text x="210.1" y="229.7">25</text>
<text x="385.9" y="231.5">2</text>
<text x="389.4" y="229.7">1</text>
<text x="389.4" y="233.3">2</text>
<text x="163.4" y="236.8">16</text>
<text x="168.9" y="235">GND</text>
<text x="168.9" y="238.5">IO13</text>
<text x="200.7" y="238.5">IO15</text>
<text x="202.7" y="235">IO2</text>
<text x="210.1" y="236.8">23</text>
<text x="163.4" y="240.3">17</text>
<text x="163.4" y="243.8">18</text>
<text x="168.9" y="242.1">SHD/SD2</text>
<text x="168.9" y="245.6">SWP/SD3</text>
<text x="193.4" y="245.6">SDO/SD0</text>
<text x="194.6" y="242.1">SDI/SD1</text>
<text x="210.1" y="243.8">21</text>
<text x="210.1" y="240.3">22</text>
<text x="80.9" y="247.4">4</text>
<text x="85.4" y="248.8">4</text>
<text x="89" y="248.8">1</text>
<text x="97" y="247.4">1</text>
<text x="163.4" y="247.4">19</text>
<text x="168.9" y="249.1">SCS/CMD</text>
<text x="194.4" y="249.1">SCK/CLK</text>
<text x="210.1" y="247.4">20</text>
<text x="80.9" y="254.4">5</text>
<text x="85.4" y="255.8">5</text>
<text x="89" y="255.8">2</text>
<text x="97" y="254.4">2</text>
<text x="105.8" y="253">PASS RESET GPIO34</text>
<text x="80.9" y="261.5">6</text>
<text x="85.4" y="262.9">6</text>
<text x="89" y="262.9">3</text>
<text x="97" y="261.5">3</text>
<text x="131.2" y="260.9">GND</text>
</g>
<g font-size="3.2">
<text x="168.6" y="111.9" transform="rotate(-90 168.6 111.9)">1</text>
<text x="172.2" y="111.9" transform="rotate(-90 172.2 111.9)">2</text>
<text x="175.7" y="111.9" transform="rotate(-90 175.7 111.9)">3</text>
<text x="179.2" y="111.9" transform="rotate(-90 179.2 111.9)">4</text>
<text x="182.7" y="111.9" transform="rotate(-90 182.7 111.9)">5</text>
<text x="186.3" y="111.9" transform="rotate(-90 186.3 111.9)">6</text>
</g>
<g font-size="2.5" fill="#000080">
<text x="228.3" y="179.9" transform="rotate(-90 228.3 179.9)">TX0</text>
<text x="217.6" y="181.2" transform="rotate(-90 217.6 181.2)">GND</text>
<text x="233.6" y="180.4" transform="rotate(-90 233.6 180.4)">RX0</text>
</g>
<text font-size="2.5" fill="#f00" x="84.7" y="232.6">VCC</text>
<text font-size="2.5" x="114.7" y="265.4">GND</text>
<text font-size="2.5" fill="#00f" x="191.7" y="268.5">NET INDICATOR</text>
<g font-size="2.1" fill="#a54b4b">
<text x="246.2" y="223" transform="rotate(-90 246.2 223)">1</text>
<text x="249.8" y="223" transform="rotate(-90 249.8 223)">2</text>
<text x="253.3" y="223" transform="rotate(-90 253.3 223)">3</text>
</g>
<g font-size="1.8" fill="#00f">
<text x="87.1" y="54">NC2</text>
<text x="72" y="64.6">NC1</text>
<text x="244.1" y="62.9">NC2</text>
<text x="229" y="73.4">NC1</text>
<text x="87.1" y="89.3">NC2</text>
<text x="72" y="99.9">NC1</text>
<text x="316.4" y="234">NC2</text>
<text x="301.3" y="244.5">NC1</text>
</g>
</svg>
